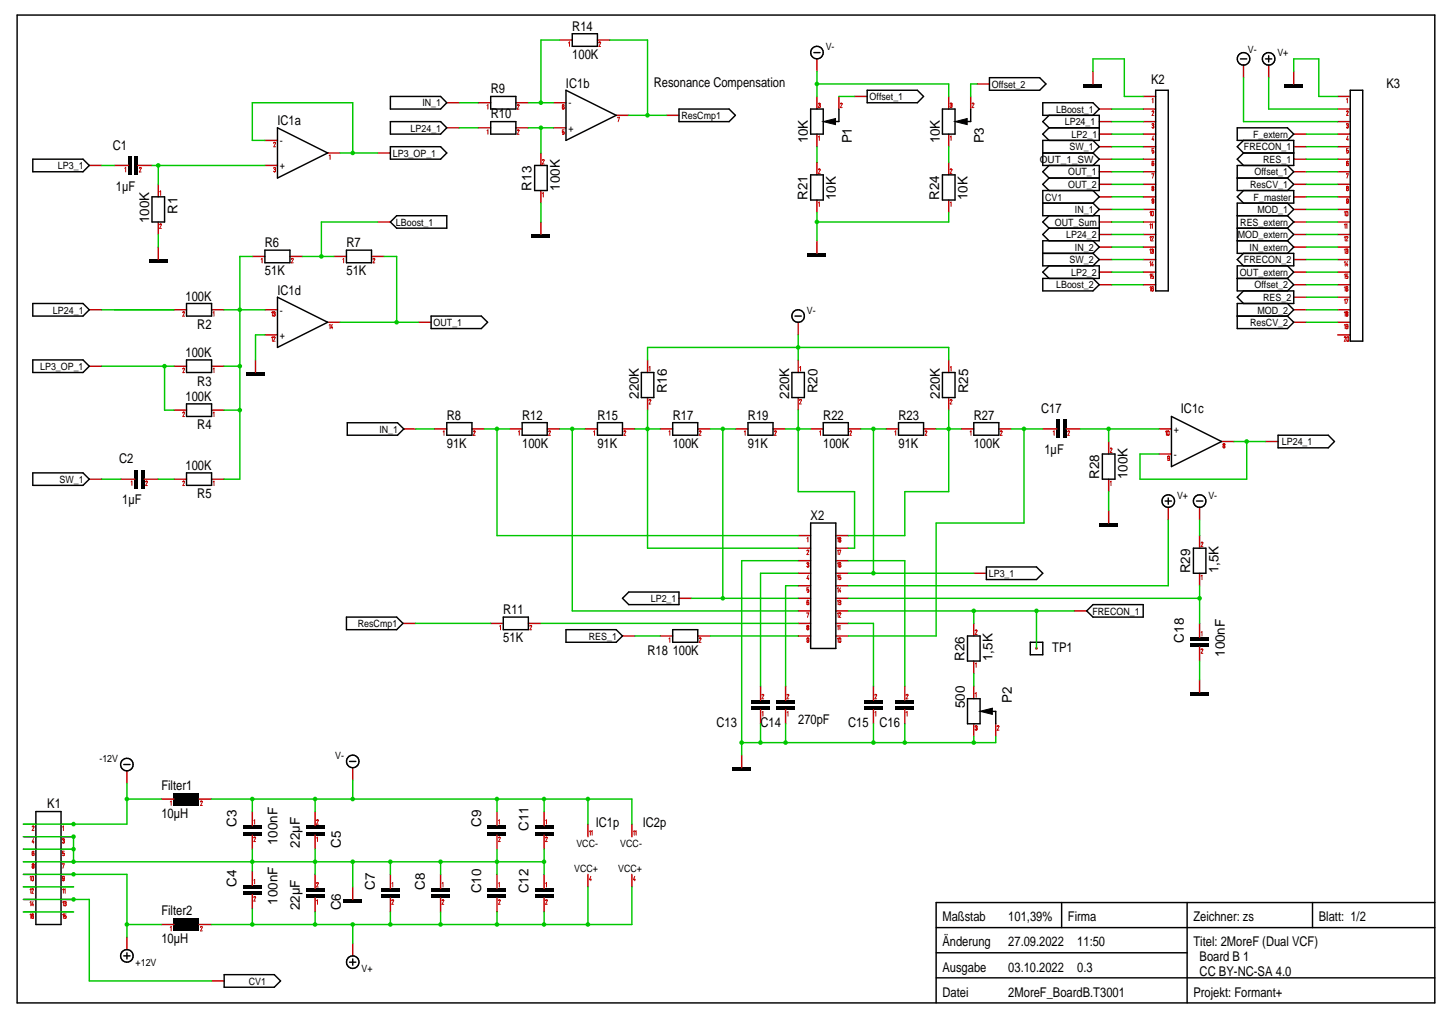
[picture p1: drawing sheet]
<svg xmlns="http://www.w3.org/2000/svg" width="297mm" height="210mm" viewBox="0 0 297 210" stroke-linecap="round" stroke-linejoin="round" font-family="sans-serif">
<g fill="#000">
<path d="M263.7 17.2h3.8v.7h-3.8zM26.4 32h.6v3.9h-.6zM27.7 32h.6v3.9h-.6zM30.6 53.3h3.8v.6h-3.8zM165.8 52h3.8v.6h-3.8zM27.7 96.4h.6v3.8h-.6zM29 96.4h.6v3.8h-.6zM154.2 143.7h3.9v.6h-3.9zM154.2 145h3.9v.6h-3.9zM244.3 142.1h3.9v.6h-3.9zM109.7 170.7h3.9v.6h-3.9zM109.7 169.4h3.9v.7h-3.9z"/>
<path d="M88.5 183.6h3.9v.6h-3.9zM88.5 182.3h3.9v.6h-3.9zM109.7 183.6h3.9v.6h-3.9zM109.7 182.3h3.9v.6h-3.9z"/>
</g>
<g fill="none" stroke="#c70000" stroke-width=".3">
<path d="M167.7 12.1v2.5M167.7 19.8v2.6M172.2 19.8v2.6M175.4 19.8h2.6M194.8 19.8v2.6M199.3 19.8v2.6M200.6 17.2h2.5M234.7 19.8h2.5M265.6 14.6v2.6M274.6 19.8h2.6M18.3 34h2.6M23.5 34h2.9"/>
<path d="M28.3 34h2.9M32.5 37.8v2.6M77.6 31.4h2.5M167.7 27.5v2.6M167.7 33.3v2.6M194.8 27.5v2.6M194.8 33.3v2.6M225.7 37.8h2.5M225.7 32.7h2.5M225.7 22.4h2.5M234.7 37.8h2.5M234.7 32.7h2.5"/>
<path d="M234.7 35.2h2.5M234.7 27.5h2.5M234.7 30.1h2.5M234.7 25h2.5M234.7 22.4h2.5M265.6 35.2h2.6M265.6 27.5h2.6M274.6 37.8h2.6M274.6 32.7h2.6M274.6 35.2h2.6M274.6 27.5h2.6M274.6 30.1h2.6"/>
<path d="M274.6 25h2.6M274.6 22.4h2.6M32.5 45.6v2.5M32.5 50.7v2.6M68.5 52.6h2.6M76.3 52.6h2.5M77.6 45.6h2.5M167.7 41v2.6M167.7 49.4v2.6M194.8 41v2.6M225.7 55.8h2.5M225.7 45.6h2.5"/>
<path d="M225.7 48.1h2.5M225.7 58.4h2.5M225.7 53.3h2.5M225.7 50.7h2.5M234.7 55.8h2.5M234.7 45.6h2.5M234.7 48.1h2.5M234.7 58.4h2.5M234.7 53.3h2.5M234.7 50.7h2.5M234.7 40.4h2.5M234.7 43h2.5"/>
<path d="M265.6 55.8h2.6M265.6 45.6h2.6M265.6 48.1h2.6M265.6 58.4h2.6M265.6 53.3h2.6M265.6 50.7h2.6M265.6 40.4h2.6M274.6 55.8h2.6M274.6 45.6h2.6M274.6 48.1h2.6M274.6 58.4h2.6M274.6 53.3h2.6"/>
<path d="M274.6 50.7h2.6M274.6 40.4h2.6M274.6 43h2.6M18.3 75.1h2.6M35.7 75.1h2.6M43.4 75.1h2.6M265.6 66.1h2.6M265.6 63.6h2.6M265.6 61h2.6M274.6 66.1h2.6M274.6 63.6h2.6M274.6 61h2.6"/>
<path d="M274.6 68.7h2.6M18.3 98.3h2.6M24.8 98.3h2.9M29.6 98.3h2.9M35.7 98.3h2.6M35.7 84.2h2.6M43.4 98.3h2.6M43.4 84.2h2.6M199.9 117.6h2.6M100.7 127.9h2.6M108.5 127.9h2.5M139.4 122.8h2.5"/>
<path d="M246.3 139.5v2.6M156.1 140.8v2.9M156.1 145.6v2.9M199.9 140.8v2.6M199.9 148.5v2.6M204.4 148.5v2.6M90.4 179.4v2.9M111.7 166.5v2.9M111.7 171.3v2.9M111.7 179.4v2.9M129.7 169.1v2.6M129.7 179.4v2.6"/>
<path d="M90.4 184.2v2.9M111.7 184.2v2.9"/>
</g>
<g fill="none" stroke="#c70000" stroke-width=".21">
<path d="M25.6 34.5l.2-.1v.9M28.6 34.5v-.1h.3l-.3 .9h.4M32.8 39.3l.2-.1v.9M168 34.9l.1-.2h.2l-.3 .9h.4M168 21.3l.2-.1h.1l.1 .2-.2 .2M168 28.1l.2-.2v.9M168.1 21.6h.1M168.2 21.6a.24 .24 0 0 1 .2 .3 .24 .24 0 0 1-.4 .1v-.1M172.5 21.3l.2-.1h.1l-.3 .9h.4M195.1 21.3l.1-.1 .2 .1-.2 .3M195.1 34.9l.1-.2 .2 .1-.3 .8h.3M195.1 28.1l.1-.2v.9"/>
<path d="M195.1 21.9v.1M195.1 22h.1M195.2 21.6h.1M195.2 21.6l.2 .1v.2l-.3 .1M199.6 21.3l.1-.1 .2 .1-.3 .8h.3M236.5 35.8v-.2h.4l-.3 1M236.5 31l.1-.1a.3 .3 0 0 1 .3 .2 .3 .3 0 0 1-.2 .3l-.2-.1M236.5 25.5l.1-.1h.2l-.1 .4M236.5 23l.1-.2h.2l-.3 .9h.4M236.5 20.4l.2-.2v.9M236.6 25.8h.1M236.6 38.6h.1"/>
<path d="M236.6 38.7l-.1 .1 .1 .3a.25 .25 0 0 0 .3-.2 .25 .25 0 0 0-.2-.2M236.6 38.6l-.1-.1 .1-.3 .3 .2-.2 .2M236.7 25.8h.1M236.7 25.8a.25 .25 0 0 1 .2 .3 .25 .25 0 0 1-.3 .1l-.1-.1M236.7 27.9l-.2 .7h.4M236.7 28.4v.4M236.9 33.3l-.2-.2-.2 .1v.7h.3v-.4l-.3 .1M236.9 30.5h-.4v.6M276.4 20.4l.2-.2v.9M276.4 23l.1-.2h.2l-.3 .9h.4M276.4 26.1l.3 .1M276.4 35.8v-.2h.4l-.3 1"/>
<path d="M276.4 31l.2-.1a.3 .3 0 0 1 .2 .2 .3 .3 0 0 1-.1 .3l-.3-.1M276.6 38.6l-.2-.1 .2-.3 .2 .2-.2 .2M276.6 38.7l-.2 .1 .1 .3h.2v-.4M276.6 38.6h.1M276.6 25.8h.1M276.6 38.7h.1M276.7 25.8v.4M276.7 28.4v.4M276.7 25.4l-.3 .1M276.7 38.7h.1M276.7 27.9l-.3 .7h.4M276.7 25.4h.1"/>
<path d="M276.7 25.4v.4M276.7 26.2h.1M276.8 30.5h-.4v.6M276.8 33.3l-.2-.2-.2 .1v.7l.3 .1v-.5l-.3 .1M32.8 46.1l.1-.1 .2 .1-.3 .8h.3M70.4 53.2l.1-.2v.9M76.9 53v.1M76.9 53l-.3 .2M76.9 53.1l-.3 .8h.3M168 41.6l.2-.2v1M195.1 41.6l.1-.2v1M236 59l.2-.2v.9"/>
<path d="M236 43.6l.2-.2v.9M236 46.1l.2-.1v.9M236 48.7l.2-.2v.9M236 51.3l.2-.2v.9M236 53.8l.2-.1v.9M236 56.4l.2-.2v1M236.4 51.3l.1-.2 .2 .1v.2l-.1 .1M236.4 48.7l.1-.2 .2 .1-.3 .8h.3M236.4 46.1l.2-.1v.9M236.5 51.5l.2 .1v.3l-.2 .1-.1-.2M236.7 59.2l-.3 .2M236.7 43.4l-.3 .2v.5l.3 .2"/>
<path d="M236.7 53.7l-.3 .7h.3M236.7 59.2h.1M236.7 56.6v.1M236.7 54.2v.4M236.7 43.4h.1M236.7 56.7v.3l-.3 .1M236.7 43.4v.8M236.7 44.2v.1M236.7 59l-.1-.2-.2 .2v.5l.1 .2 .2-.1v-.4M236.7 56.2h-.3v.6l.3-.2M236.9 41.2l-.2 .1-.2-.1 .1-.4 .2 .1 .1 .6-.2 .2-.2-.2M275.9 59l.2-.2v.9"/>
<path d="M275.9 43.6l.2-.2v.9M275.9 46.1l.2-.1v.9M275.9 48.7l.2-.2v.9M275.9 51.3l.2-.2v.9M275.9 53.8l.2-.1v.9M275.9 56.4l.2-.2v1M276.3 48.7l.2-.2 .1 .1-.3 .8h.4M276.3 51.3l.2-.2 .1 .1 .1 .2-.2 .1M276.3 46.1l.2-.1v.9M276.3 44.1v.1M276.4 43.4h.2l.1 .2v.5l-.2 .2-.2-.1zM276.5 51.5a.23 .23 0 0 1 .2 .3 .23 .23 0 0 1-.3 .1l-.1-.1"/>
<path d="M276.6 53.7l-.3 .7h.4M276.6 54.2v.4M276.7 59l-.2-.2-.2 .2 .1 .7h.2v-.5h-.1l-.2 .2M276.7 56.2h-.4v.6l.2-.2 .2 .2-.1 .3h-.2M276.7 40.8l-.3 .1v.3l.2 .1 .2-.1M276.7 40.8v.1M276.7 40.9l.1 .7-.2 .1-.2-.2M37.5 75.7l.1-.1h.2l-.3 .9h.4M43.7 75.7l.2-.2v1M275.9 61.6l.2-.2v.9M275.9 64.2l.2-.2v.9M275.9 66.7l.2-.2v1"/>
<path d="M275.9 69.3l.2-.2 .2 .1-.4 .8h.4M276.3 61.5v-.1h.4l-.3 .9M276.5 69.2h.4v.7l-.2 .1-.2-.1zM276.7 66.9l-.2 .2-.1-.1v-.4h.2l.1 .7-.2 .2-.2-.2M26.9 98.9l.2-.2v.9M29.9 98.9l.1-.2 .2 .1-.3 .8h.4M37.5 98.9l.2-.2 .2 .1-.4 .8h.4M37.5 84.8l.1-.2h.2l-.3 .9h.4M43.7 98.9l.2-.2v.9M43.7 84.8l.2-.2v.9M102.6 128.5l.1-.2v.9M108.8 128.5l.1-.2 .2 .1-.3 .8h.3"/>
<path d="M156.4 142.6l.2-.1 .2 .1-.4 .8h.4M156.4 146.2l.2-.2v.9M200.2 149.1l.1-.2 .2 .1 .1 .2-.2 .1M200.2 142.3l.2-.2v1M200.3 149.3h.1M200.4 149.3a.24 .24 0 0 1 .2 .3 .24 .24 0 0 1-.3 .2l-.1-.2M204.7 149.1l.1-.2 .2 .1-.3 .8h.4M112 171.9l.1-.1 .3 .1-.4 .8h.4M112 168.4l.2-.2v.9M130 170.6l.2-.1v.9M130.3 179.8l-.3 .7h.4M130.4 170.6l.2-.1v.9"/>
<path d="M90.7 184.8l.2-.2 .2 .1-.4 .8h.4M90.7 181.3l.2-.2v.9M112 184.8l.1-.2 .3 .1-.4 .8h.4M112 181.3l.2-.2v.9M130.3 180.3v.4"/>
<circle cx="276.5" cy="64.2" r=".2"/>
<circle cx="276.5" cy="64.6" r=".23"/>
</g>
<g fill="none" stroke="#000" stroke-width=".3">
<path d="M167.1 10.8h1.2M178 18.5h10.3l1.3 1.3-1.3 1.3h-10.3zM203.1 15.9h10.3l1.3 1.3-1.3 1.3h-10.3zM237.2 18.5h2.6v41.2h-2.6zM277.2 18.5h2.5v51.5h-2.5zM6.7 32.7h10.3l1.3 1.3-1.3 1.2h-10.3zM80.1 30.1h10.3l1.3 1.3-1.3 1.3h-10.3zM166.4 35.9h2.6v5.1h-2.6zM166.4 22.4h2.6v5.1h-2.6zM172.2 22.4v2.5h-.9M193.5 22.4h2.5v5.1h-2.5zM193.5 35.9h2.5v5.1h-2.5z"/>
<path d="M199.3 22.4v2.5h-.9M214.1 21.1h10.3l1.3 1.3-1.3 1.3h-10.3zM214.1 31.4h10.3l1.3 1.3-1.3 1.3h-10.3zM215.3 36.5h10.4v2.6h-10.4l-1.2-1.3zM254 34h10.3l1.3 1.2-1.3 1.3h-10.3zM254 26.2h10.3l1.3 1.3-1.3 1.3h-10.3zM255.3 39.1h10.3v2.6h-10.3l-1.3-1.3zM31.2 40.4h2.6v5.2h-2.6zM71.1 51.3h5.2v2.6h-5.2zM81.4 44.3h10.3v2.5h-10.3l-1.3-1.2zM214.1 52h10.3M215.3 46.8l-1.2-1.2 1.2-1.3h10.4v5.1h-11.6v5.1h11.6v2.6h-11.6v2.6h10.3l1.3-1.3-1.3-1.3"/>
<path d="M215.3 54.5l-1.2 1.3 1.2 1.3M215.3 46.8h10.4M215.3 46.8l-1.2 1.3 1.2 1.3M224.4 52l1.3 1.3-1.3 1.2M224.4 49.4l1.3 1.3-1.3 1.3M254 57.1h10.3M254 46.8h10.3M254 49.4h10.3M255.3 59.7l-1.3 1.3 1.3 1.3M255.3 52l-1.3 1.3 1.3 1.2M264.3 46.8l1.3-1.2-1.3-1.3h-10.3v7.7h11.6v2.5h-11.6v5.2h11.6v2.6h-11.6v5.1h10.3l1.3-1.3-1.3-1.2M264.3 57.1l1.3 1.3-1.3 1.3"/>
<path d="M264.3 54.5l1.3 1.3-1.3 1.3M264.3 49.4l1.3 1.3-1.3 1.3M264.3 46.8l1.3 1.3-1.3 1.3M6.7 73.9h10.3l1.3 1.2-1.3 1.3h-10.3zM38.3 73.9h5.1v2.5h-5.1zM254 64.9h10.3M264.3 62.3l1.3 1.3-1.3 1.3M6.7 97h10.3l1.3 1.3-1.3 1.3h-10.3zM38.3 97h5.1v2.6h-5.1zM38.3 82.9h5.1v2.5h-5.1zM202.5 116.3h10.3l1.3 1.3-1.3 1.3h-10.3zM103.3 126.6h5.2v2.6h-5.2z"/>
<path d="M127.8 122.8l1.3-1.3h10.3v2.6h-10.3zM198.6 143.4h2.6v5.1h-2.6zM203.5 146h.9v2.5"/>
<circle cx="167.7" cy="10.8" r="1.29"/>
</g>
<path d="M169 25l2.5-.7v1.3zM196 25l2.5-.7v1.3zM201.2 145.9l2.5-.6v1.3z" fill="#000" stroke="#000" stroke-width=".21"/>
<circle cx="212.8" cy="133" r=".29" fill="#c70000"/>
<g fill="none" stroke="#000" stroke-width=".3">
<path d="M3.5 3.1h291v202.7h-291zM80.1 19.8h10.3l1.3 1.3-1.3 1.3h-10.3zM100.7 19.8h5.2v2.6h-5.2zM116.2 18.5l10.3 5.2-10.3 5.1zM117.5 6.9h5.1v2.6h-5.1zM254.6 12.1h1.3M259.8 12.1h1.3M260.4 11.4v1.3M57 26.2l10.3 5.2-10.3 5.1zM80.1 25h10.3l1.3 1.2-1.3 1.3h-10.3zM100.7 25h5.2v2.5h-5.2zM109.7 34h2.6v5.1h-2.6z"/>
<path d="M139.4 22.4h10.3l1.3 1.3-1.3 1.3h-10.3zM214.1 39.1h10.3l1.3 1.3-1.3 1.3 1.3 1.3-1.3 1.3h-10.3zM215.3 26.2l-1.2-1.2 1.2-1.3h10.4v5.1h-11.6v2.6h10.3l1.3-1.3-1.3-1.3M215.3 34h10.4v2.5h-10.4l-1.2-1.3zM215.3 26.2h10.4M215.3 26.2l-1.2 1.3 1.2 1.3M254 36.5h10.3l1.3 1.3-1.3 1.3h-10.3zM255.3 28.8h10.3v5.2h-10.3l-1.3-1.3 1.3-1.3-1.3-1.3zM255.3 31.4h10.3M54.4 51.3h5.1v2.6h-5.1zM214.1 41.7h10.3M254 41.7h10.3l1.3 1.3-1.3 1.3h-10.3z"/>
<path d="M6.7 62.3h10.3l1.3 1.3-1.3 1.3h-10.3zM38.3 62.3h5.1v2.6h-5.1zM57 61l10.3 5.1-10.3 5.2zM88.5 64.9h10.3l1.3 1.2-1.3 1.3h-10.3zM131.7 76.4h2.5v5.2h-2.5zM162.6 76.4h2.5v5.2h-2.5zM163.2 64.9h1.3M193.5 76.4h2.5v5.2h-2.5zM71.3 86.7h10.3l1.3 1.3-1.3 1.3h-10.3zM91.7 86.7h5.2v2.6h-5.2zM107.2 86.7h5.1v2.6h-5.1zM122.6 86.7h5.2v2.6h-5.2z"/>
<path d="M138.1 86.7h5.1v2.6h-5.1zM153.5 86.7h5.2v2.6h-5.2zM169 86.7h5.1v2.6h-5.1zM184.4 86.7h5.2v2.6h-5.2zM199.9 86.7h5.1v2.6h-5.1zM226.3 93.2h2.6v5.1h-2.6zM240.5 85.4l10.3 5.2-10.3 5.1zM262.4 89.3h10.3l1.2 1.3-1.2 1.3h-10.3zM166.4 107.3h5.2v25.8h-5.2zM239.2 102.8h1.3M239.8 102.2v1.3M245 112.5h2.5v5.1h-2.5z"/>
<path d="M245.6 102.8h1.3M71.1 126.6h10.3l1.3 1.3-1.3 1.3h-10.3zM116.2 129.2h10.3l1.3 1.3-1.3 1.3h-10.3zM138.1 129.2h5.1v2.6h-5.1zM198.6 130.5h2.6v5.1h-2.6zM211.5 131.8h2.6v2.5h-2.6zM224.4 124.1h10.3v2.5h-10.3l-1.3-1.3zM25.4 156.9h1.3M71.8 156.2h1.2M7.4 166.5h5.1v23.2h-5.1zM25.4 196.1h1.3M26.1 195.5v1.3"/>
<path d="M46 200h10.3l1.3 1.3-1.3 1.3h-10.3zM71.8 197.4h1.2M72.4 196.8v1.3M192.2 195.5h51.5M192.2 190.3h102.3M217.9 185.2v5.1M243.7 185.2v20.6M269.4 185.2v5.1M294.5 185.2h-102.3v20.6M192.2 200.6h102.3"/>
<circle cx="255.3" cy="12.1" r="1.29"/>
<circle cx="260.4" cy="12.1" r="1.29"/>
<circle cx="163.8" cy="64.8" r="1.29"/>
<circle cx="239.8" cy="102.8" r="1.29"/>
<circle cx="246.3" cy="102.8" r="1.29"/>
<circle cx="26" cy="156.9" r="1.29"/>
<circle cx="72.4" cy="156.2" r="1.28"/>
<circle cx="26" cy="196.1" r="1.29"/>
<circle cx="72.4" cy="197.4" r="1.28"/>
</g>
<g fill="none" stroke="#c70000" stroke-width=".3">
<path d="M114.9 8.2h2.6M122.6 8.2h2.6M224.4 14.6v2.6M255.3 13.4v2.5M260.4 13.4v2.5M54.4 34h2.6M54.4 28.8h2.6M67.3 31.4h2.5M91.7 26.2h2.6M91.7 21.1h2.6M98.2 26.2h2.5M98.2 21.1h2.5"/>
<path d="M105.9 26.2h2.6M105.9 21.1h2.6M111 31.4v2.6M111 39.1v2.6M113.6 26.2h2.6M113.6 21.1h2.6M126.5 23.7h2.6M136.8 23.7h2.6M225.7 30.1h2.5M225.7 27.5h2.5M225.7 25h2.5M225.7 35.2h2.5"/>
<path d="M265.6 30.1h2.6M265.6 37.8h2.6M265.6 32.7h2.6M51.8 52.6h2.6M59.5 52.6h2.6M111 45.6v2.5M225.7 43h2.5M225.7 40.4h2.5M265.6 43h2.6M18.3 63.6h2.6M35.7 63.6h2.6M43.4 63.6h2.6"/>
<path d="M52.5 73.9v2.5M54.4 63.6h2.6M54.4 68.7h2.6M67.3 66.1h2.5M85.9 66.1h2.6M132.9 73.9v2.5M163.9 66.1v2.6M163.9 73.9v2.5M194.8 73.9v2.5M82.9 88h2.5M89.2 88h2.5M96.9 88h2.6"/>
<path d="M104.6 88h2.6M112.3 88h2.6M120.1 88h2.5M127.8 88h2.6M132.9 81.6v2.6M135.5 88h2.6M143.2 88h2.6M151 88h2.5M158.7 88h2.6M163.9 81.6v2.6M166.4 88h2.6M174.1 88h2.6"/>
<path d="M181.9 88h2.5M189.6 88h2.6M194.8 81.6v2.6M197.3 88h2.6M205 88h2.6M214.1 88h2.9M218.9 88h2.9M227.6 90.6v2.6M227.6 98.3v2.6M237.9 88h2.6M237.9 93.2h2.6M250.8 90.6h2.5"/>
<path d="M259.8 90.6h2.6M163.9 109.9h2.5M163.9 112.5h2.5M163.9 115h2.5M163.9 117.6h2.5M171.6 109.9h2.5M171.6 112.5h2.5M171.6 115h2.5M171.6 117.6h2.5M227.6 104.8v2.5M239.8 104.1v2.6M246.3 104.1v2.6"/>
<path d="M246.3 109.9v2.6M246.3 117.6v2.6M82.7 127.9h2.6M127.8 130.5h2.6M135.5 130.5h2.6M143.2 130.5h2.6M163.9 125.3h2.5M163.9 130.5h2.5M163.9 127.9h2.5M163.9 120.2h2.5M163.9 122.8h2.5M171.6 125.3h2.5"/>
<path d="M171.6 130.5h2.5M171.6 127.9h2.5M171.6 120.2h2.5M171.6 122.8h2.5M199.9 127.9v2.6M199.9 135.6v2.6M220.5 125.3h2.6M246.3 127.9v2.9M246.3 132.7v2.9M26.1 158.2v2.5M72.4 157.5v2.6M152.3 154.9v2.6"/>
<path d="M161.3 140.8v2.9M161.3 145.6v2.9M179.3 140.8v2.9M179.3 145.6v2.9M185.7 140.8v2.9M185.7 145.6v2.9M4.8 169.1h2.6M4.8 171.7h2.6M4.8 174.2h2.6M4.8 176.8h2.6M4.8 179.4h2.6M12.5 169.1h2.6"/>
<path d="M12.5 171.7h2.6M12.5 174.2h2.6M12.5 176.8h2.6M12.5 179.4h2.6M33.1 164h2.6M40.9 164h2.5M51.8 166.5v2.9M51.8 171.3v2.9M51.8 178.8v2.9M64.7 166.5v2.9M64.7 171.3v2.9M64.7 179.4v2.9"/>
<path d="M80.1 179.4v2.9M102 166.5v2.9M102 171.3v2.9M102 179.4v2.9M120.7 169.1v2.6M120.7 179.4v2.6M4.8 182h2.6M4.8 184.6h2.6M4.8 187.1h2.6M12.5 182h2.6M12.5 184.6h2.6M12.5 187.1h2.6"/>
<path d="M26.1 192.3v2.5M33.1 189.7h2.6M40.9 189.7h2.5M51.8 183.6v2.9M64.7 184.2v2.9M72.4 182v2.6M72.4 193.5v2.6M80.1 184.2v2.9M102 184.2v2.9M43.4 201.3h2.6"/>
</g>
<g fill="none" stroke="#c70000" stroke-width=".21">
<path d="M116.7 8.8l.2-.2v.9M122.9 8.8l.2-.2 .2 .1-.4 .8h.4M56.2 29.4a.18 .18 0 0 1 .2-.2 .18 .18 0 0 1 .2 .2l-.4 .7h.4M56.2 34.5l.1-.1h.2l.1 .2-.2 .2M56.3 34.8h.1M56.4 34.8l.1 .1 .1 .3-.3 .1-.1-.2M67.6 32l.2-.2v.9M100 26.8l.2-.2v1M100 21.7l.2-.2v.9M106.2 21.7l.1-.2 .3 .1-.4 .8h.4M106.2 26.8h.1M106.2 26.7h.3l.1 .1-.4 .8h.4"/>
<path d="M106.2 26.7v.1M111.3 32.9l.2-.2 .2 .1-.4 .9h.4M111.3 39.7l.2-.2v.9M115.7 21.5l-.3 .1v.7l.3 .1M115.7 21.5h.1M115.7 21.9h.1M115.7 21.9l-.3 .1M115.7 21.9l.1 .1-.1 .4M115.7 21.5l.1 .2M115.7 22.4h.1M115.8 27.1h.1M115.8 27.1h-.4"/>
<path d="M115.8 27.1v.4h-.3M115.8 26.6h-.4v.6M126.8 24.2v-.1h.4l-.3 .9M53.6 53.2l.2-.2v.9M59.8 53.2a.18 .18 0 0 1 .2-.2 .18 .18 0 0 1 .2 .2l-.4 .7h.4M37.5 64.2l.1-.2h.2l-.3 .9h.4M43.7 64.2l.2-.2v.9M55.7 69.3l.2-.2v.9M55.7 64.2l.2-.2v.9M56.1 64.2l.1-.2h.2l.1 .3-.2 .1M56.1 64.7l.2 .2M56.2 64.4l.3 .2-.1 .3"/>
<path d="M56.3 69.1h.1M56.3 69.1l-.2 .2M56.4 69.1l.1 .2-.4 .7h.4M56.4 64.9h-.1M67.6 66.7l.2-.2v1M68.2 66.5l-.3 .7h.4M68.2 67.1v.4M133.2 75.4l.2-.2v.9M164.1 75.4l.2-.2v.9M195.1 75.4l.1-.2v.9M91 88.6l.1-.2v.9M97.2 88.6l.1-.2 .2 .1-.3 .8h.3"/>
<path d="M106.4 88.6l.2-.2v.9M112.6 88.6l.2-.2 .2 .1-.4 .8h.4M121.9 88.6l.1-.2v.9M128.1 88.6l.1-.2 .2 .1-.3 .8h.4M133.2 82.2l.1-.2h.3l-.4 .9h.4M137.3 88.6l.2-.2v.9M143.5 88.6l.2-.2 .2 .1-.4 .8h.4M152.8 88.6l.2-.2v.9M159 88.6l.2-.2 .1 .1-.3 .8h.4M164.1 82.2a.18 .18 0 0 1 .2-.2 .18 .18 0 0 1 .2 .2l-.4 .7h.4M168.2 88.6l.2-.2v.9M174.5 88.6l.1-.2 .2 .1-.3 .8h.3"/>
<path d="M183.7 88.6l.2-.2v.9M189.9 88.6l.2-.2 .1 .1-.3 .8h.4M195.1 82.2l.1-.2 .2 .1-.3 .8h.3M199.1 88.6l.2-.2v.9M205.4 88.6a.18 .18 0 0 1 .1-.2 .18 .18 0 0 1 .2 .2l-.3 .7h.3M216.2 88.6l.2-.2v.9M219.5 88.5l-.3 .1M219.5 88.5h.1M219.5 88.5l-.3 .8h.4M227.9 92.1l.1-.1h.2l-.3 .9h.4M227.9 98.9l.2-.2v.9M239.2 88.6l.2-.2v.9"/>
<path d="M239.6 88.5l.2-.1 .2 .2v.6l-.2 .1-.2-.1zM240.1 93.9l-.2 .2-.2-.1 .1-.4 .3 .1v.6l-.2 .2-.2-.2M251.2 91.4l-.1 .1 .1 .4 .2-.1v-.3M251.2 91.4h.1M251.3 91.4l.1 .1M251.4 91.5h.1M251.4 91.3l-.1 .1M251.4 91.2v-.2h-.2l-.1 .3 .1 .1M251.4 91.2v.1M165.7 113.1l.1-.2h.2l-.3 .9h.3M165.7 115.6l.1-.2 .2 .1v.2l-.2 .2M165.7 110.5l.1-.2v.9"/>
<path d="M165.8 115.9h.1M165.8 115.9a.24 .24 0 0 1 .3 .2 .24 .24 0 0 1-.3 .2l-.1-.1M165.9 118l-.2 .7h.3M165.9 118.5v.4M171.9 110.5l.2-.2v.9M171.9 113.1l.2-.2v.9M171.9 115.6l.2-.2v1M171.9 118.2l.2-.2v.9M172.2 113v-.1h.4l-.3 .9M172.3 110.4h.3l-.1 .3-.2-.1zM172.3 110.8h.3l-.1 .4-.2-.1zM172.6 115.6l-.2-.2-.2 .2 .1 .6 .2 .1 .1-.4-.2-.1-.2 .2"/>
<path d="M172.6 118h-.4v.6l.2-.2 .2 .1v.4h-.3M246.6 111.4l.1-.1h.2l-.3 .9h.3M246.6 118.2l.1-.2v.9M137.3 131.1l.2-.2v.9M143.5 131.1l.1-.2 .3 .1-.4 .8h.4M165.7 125.9v-.1h.3l-.2 .9M165.8 128.7a.24 .24 0 0 0-.2 .3 .24 .24 0 0 0 .3 .2l.1-.3-.1-.2M165.8 128.7l-.1-.2 .1-.2 .2 .2-.1 .2M165.8 128.7h.1M166 131.3l-.1 .1a.29 .29 0 0 1-.3-.2 .29 .29 0 0 1 .2-.3l.2 .2v.5l-.1 .2-.2-.2M166 123.4l-.1-.2-.2 .2v.6h.3v-.4l-.2-.1-.1 .2M166 120.6h-.3v.5l.1-.1 .2 .1-.1 .4-.2-.1"/>
<path d="M171.9 120.8l.2-.2v.9M171.9 123.4l.2-.2v.9M171.9 125.9l.2-.1v.9M171.9 128.5l.2-.2v.9M171.9 131.1l.2-.2v.9M172.2 123.4l.3-.2v.4M172.2 125.9l.2-.1 .2 .1-.4 .8h.4M172.2 128.5l.2-.2v.9M172.3 131h.3v.7l-.2 .1-.2-.2zM172.4 123.6h.1M172.5 123.6l.1 .4-.2 .1-.2-.2M172.5 123.6h-.1"/>
<path d="M172.5 120.6l-.3 .7h.4M172.5 121.1v.4M200.2 129.5v-.2h.3l-.3 .9h.4M200.2 136.2l.2-.2v.9M246.6 133.3l.1-.1h.2l-.3 .8h.3M246.6 129.8l.1-.2v.9M161.6 142.6l.1-.1 .2 .1-.3 .8h.3M161.6 146.2l.2-.2v.9M179.6 142.6l.1-.1 .3 .1-.4 .8h.4M179.6 146.2l.2-.2v.9M186 142.6l.2-.1 .2 .1-.4 .8h.4M186 146.2l.2-.2v.9"/>
<path d="M6.2 180l.1-.2v.9M6.6 179.9h.3v.7l-.2 .1-.2-.2zM6.6 169.7l.1-.2 .2 .1-.3 .8h.4M6.9 172.1l-.3 .7h.4M6.9 172.6v.4M7 174.8l-.2-.1-.2 .1v.7h.3v-.4l-.1-.1-.2 .2M12.8 177.4v-.2h.4l-.3 .9M12.8 169.7l.2-.2v.9M12.8 172.2l.3-.1v.4M12.8 172.2v.1M13 172.5h.1M13.1 172.5v.4l-.2 .1-.1-.2"/>
<path d="M13.2 174.6h-.4v.6l.2-.2 .2 .1-.1 .4h-.2M34.9 164.5l.2-.1v.9M41.2 164.5l.1-.1h.2l-.3 .9h.3M52.1 171.9l.2-.1 .2 .1-.4 .8h.4M52.1 168.4l.2-.2v.9M65 168.4l.1-.2 .2 .1-.3 .8h.3M65 171.9l.2-.1v.9M102.3 171.9l.2-.1 .2 .1-.4 .8h.4M102.3 168.4l.2-.2v.9M121 170.6l.2-.1v.9M121.3 179.8l-.3 .7h.4M121.4 170.6l.2-.1v.9"/>
<path d="M6.2 182.6l.1-.2v.9M6.2 185.1l.1-.1v.9M6.2 187.7l.1-.2v.9M6.5 182.6l.2-.2 .2 .1-.4 .8h.4M6.8 185l-.3 .7h.4M6.8 185.5v.4M6.9 187.7l-.2-.2-.2 .2 .1 .7h.2l.1-.4-.2-.1-.2 .2M12.8 187.7l.2-.2v.9M12.8 182.6l.2-.2v.9M12.8 185.1l.2-.1v.9M13.2 180.2l-.3 .1v-.5l.3 .1v.7l-.2 .1-.2-.2M13.2 185.1l.2-.1 .2 .1"/>
<path d="M13.2 182.6l.2-.2v.9M13.3 185.4h.1M13.4 185.4a.25 .25 0 0 1 .2 .3 .25 .25 0 0 1-.3 .1l-.1-.1M13.4 185.4h.1M13.5 188h.1M13.5 188v.4h-.3M13.6 187.5h-.4v.6l.2-.2 .1 .1M13.6 185.1v.1M13.6 185.2l-.2 .2M34.9 190.3l.2-.2v.9M41.4 190.1l.1 .1M41.4 190.1l-.2 .2"/>
<path d="M41.5 190.2l-.3 .8h.3M52.1 184.2a.18 .18 0 0 1 .2-.2 .18 .18 0 0 1 .2 .2l-.4 .7h.4M52.1 180.6l.2-.2v1M65 181.3l.1-.2 .2 .1-.3 .8h.3M65 184.8l.2-.2v.9M80.4 184.8l.2-.2 .2 .1-.4 .8h.4M80.4 181.3l.2-.2v.9M102.3 184.8l.2-.2 .2 .1-.4 .8h.4M102.3 181.3l.2-.2v.9M121.3 180.3v.4"/>
<circle cx="6.8" cy="177.4" r=".2"/>
<circle cx="6.8" cy="177.9" r=".23"/>
</g>
<g fill="#000">
<path d="M222.4 17.2h3.9v.7h-3.9zM109.1 48.1h3.9v.7h-3.9zM50.5 76.4h3.9v.7h-3.9zM217 86.1h.6v3.8h-.6zM218.2 86.1h.7v3.8h-.7zM225.7 107.3h3.8v.7h-3.8zM244.3 132.1h3.9v.6h-3.9zM244.3 130.8h3.9v.6h-3.9zM150.3 157.5h3.9v.7h-3.9zM159.3 143.7h3.9v.6h-3.9zM159.3 145h3.9v.6h-3.9zM177.4 143.7h3.8v.6h-3.8z"/>
<path d="M177.4 145h3.8v.6h-3.8zM183.8 143.7h3.9v.6h-3.9zM183.8 145h3.9v.6h-3.9zM35.7 162.7h5.2v2.5h-5.2zM49.9 170.7h3.8v.6h-3.8zM49.9 169.4h3.8v.7h-3.8zM62.8 169.4h3.8v.7h-3.8zM62.8 170.7h3.8v.6h-3.8zM100.1 170.7h3.8v.6h-3.8zM100.1 169.4h3.8v.7h-3.8zM35.7 188.4h5.2v2.6h-5.2zM49.9 182.9h3.8v.7h-3.8z"/>
<path d="M49.9 181.7h3.8v.6h-3.8zM62.8 182.3h3.8v.6h-3.8zM62.8 183.6h3.8v.6h-3.8zM70.5 184.6h3.8v.6h-3.8zM78.2 183.6h3.9v.6h-3.9zM78.2 182.3h3.9v.6h-3.9zM100.1 183.6h3.8v.6h-3.8zM100.1 182.3h3.8v.6h-3.8z"/>
</g>
<path d="M54.4 28.8h-2.6v-7.7h20.6v10.3h-2.6M199.9 138.2v2.6" fill="none" stroke="#00c700" stroke-width=".3"/>
<circle cx="72.4" cy="31.4" r=".48" fill="#00c700"/>
<path d="M72.4 31.4h5.2M35.7 75.1h-1.9v9.1h1.9" fill="none" stroke="#00c700" stroke-width=".3"/>
<circle cx="33.8" cy="75.1" r=".48" fill="#00c700"/>
<path d="M20.9 75.1h12.9" fill="none" stroke="#00c700" stroke-width=".3"/>
<circle cx="32.5" cy="33.9" r=".48" fill="#00c700"/>
<g fill="none" stroke="#00c700" stroke-width=".3">
<path d="M172.2 19.8h3.2M200.6 17.2h-1.3v2.6M31.2 34h23.2M32.5 34v3.8M194.8 30.1v3.2M228.2 37.8h6.5M228.2 32.7h6.5M268.2 37.8h6.4M268.2 35.2h6.4M268.2 27.5h6.4M228.2 55.8h6.5M228.2 48.1h6.5"/>
<path d="M228.2 45.6h6.5M228.2 58.4h6.5M228.2 53.3h6.5M228.2 50.7h6.5M268.2 55.8h6.4M268.2 48.1h6.4M268.2 45.6h6.4M268.2 58.4h6.4M268.2 53.3h6.4M268.2 50.7h6.4M268.2 40.4h6.4M268.2 43h6.4"/>
<path d="M268.2 66.1h6.4M268.2 63.6h6.4M268.2 61h6.4"/>
</g>
<circle cx="199.9" cy="125.3" r=".48" fill="#00c700"/>
<path d="M268.2 30.1h6.4M174.1 125.3h25.8v2.6M212.8 125.3v7.8" fill="none" stroke="#00c700" stroke-width=".3"/>
<circle cx="212.8" cy="125.3" r=".47" fill="#00c700"/>
<path d="M228.2 27.5h6.5M199.9 125.3h20.6" fill="none" stroke="#00c700" stroke-width=".3"/>
<circle cx="148.4" cy="88" r=".47" fill="#00c700"/>
<path d="M145.8 88h5.2M148.4 88v34.8h15.5" fill="none" stroke="#00c700" stroke-width=".3"/>
<circle cx="148.4" cy="122.8" r=".47" fill="#00c700"/>
<path d="M125.2 8.2h7.7v15.5h-3.8M268.2 32.7h6.4M85.3 127.9h15.4M130.4 130.5h5.1M141.9 122.8h6.5" fill="none" stroke="#00c700" stroke-width=".3"/>
<circle cx="132.9" cy="23.7" r=".48" fill="#00c700"/>
<path d="M94.3 21.1h3.9M132.9 23.7h3.9M228.2 35.2h6.5M78.8 52.6h2.6v13.5h-11.6M228.2 43h6.5M85.3 88h3.9" fill="none" stroke="#00c700" stroke-width=".3"/>
<path d="M85.3 88h.1" fill="none" stroke="#f0f" stroke-width=".3"/>
<circle cx="81.4" cy="66.1" r=".47" fill="#00c700"/>
<path d="M20.9 34h2.6M228.2 30.1h6.5M81.4 66.1h4.5M20.9 98.3h3.9" fill="none" stroke="#00c700" stroke-width=".3"/>
<circle cx="179.3" cy="88" r=".48" fill="#00c700"/>
<path d="M176.7 88h5.2M179.3 88v29.6h-5.2" fill="none" stroke="#00c700" stroke-width=".3"/>
<circle cx="179.3" cy="117.6" r=".48" fill="#00c700"/>
<path d="M228.2 25h6.5M253.3 90.6h2.6v7.7h-21.9v-5.1h3.9M179.3 117.6h20.6" fill="none" stroke="#00c700" stroke-width=".3"/>
<circle cx="255.9" cy="90.6" r=".48" fill="#00c700"/>
<path d="M94.3 26.2h3.9M228.2 22.4h6.5M62.1 52.6h6.4M77.6 45.6h-11.6v7M20.9 63.6h14.8M255.9 90.6h3.9" fill="none" stroke="#00c700" stroke-width=".3"/>
<circle cx="66" cy="52.6" r=".48" fill="#00c700"/>
<path d="M167.7 30.1v3.2M32.5 98.3h3.2M111 127.9h52.9M117.5 125.3h46.4" fill="none" stroke="#00c700" stroke-width=".3"/>
<circle cx="117.5" cy="88" r=".48" fill="#00c700"/>
<path d="M114.9 88h5.2M117.5 88v37.3M130.4 88h5.1M132.9 84.2v3.8" fill="none" stroke="#00c700" stroke-width=".3"/>
<circle cx="132.9" cy="88" r=".48" fill="#00c700"/>
<path d="M132.9 88v24.5h31" fill="none" stroke="#00c700" stroke-width=".3"/>
<circle cx="210.2" cy="88" r=".48" fill="#00c700"/>
<path d="M194.8 88h2.5M207.6 88h6.5M210.2 88v19.3h-18v23.2h-18.1" fill="none" stroke="#00c700" stroke-width=".3"/>
<circle cx="194.7" cy="88" r=".48" fill="#00c700"/>
<path d="M163.9 88h2.5M163.9 84.2v16.7h11.5v11.6h-1.3M192.2 88h2.6M194.8 84.2v16.7h-9.1v9h-11.6" fill="none" stroke="#00c700" stroke-width=".3"/>
<circle cx="163.8" cy="88" r=".48" fill="#00c700"/>
<path d="M161.3 88h2.6" fill="none" stroke="#00c700" stroke-width=".3"/>
<circle cx="246.2" cy="122.8" r=".48" fill="#00c700"/>
<path d="M174.1 115h11.6v25.8M174.1 122.8h72.2M174.1 127.9h5.2v12.9M246.3 120.2v7.7" fill="none" stroke="#00c700" stroke-width=".3"/>
<circle cx="49.2" cy="75.1" r=".48" fill="#00c700"/>
<path d="M46 75.1h3.2v9.1" fill="none" stroke="#00c700" stroke-width=".3"/>
<circle cx="49.2" cy="84.1" r=".48" fill="#00c700"/>
<path d="M49.2 52.6h2.6M49.2 63.6v11.5M46 84.2h3.2v14.1h-3.2" fill="none" stroke="#00c700" stroke-width=".3"/>
<circle cx="49.2" cy="63.6" r=".48" fill="#00c700"/>
<path d="M49.2 52.6v11M46 63.6h8.4" fill="none" stroke="#00c700" stroke-width=".3"/>
<circle cx="227.6" cy="88" r=".48" fill="#00c700"/>
<path d="M221.8 88h16.1M227.6 88v2.6" fill="none" stroke="#00c700" stroke-width=".3"/>
<circle cx="111" cy="26.2" r=".48" fill="#00c700"/>
<path d="M111 8.2h3.9M108.5 26.2h5.1M111 26.2v5.2" fill="none" stroke="#00c700" stroke-width=".3"/>
<circle cx="111" cy="21.1" r=".48" fill="#00c700"/>
<path d="M111 8.2v12.9M108.5 21.1h5.1M99.5 88h5.1M102 88v21.9M163.9 117.6h-7.8v23.2M145.8 130.5h18.1M163.9 120.2h-2.6v20.6" fill="none" stroke="#00c700" stroke-width=".3"/>
<circle cx="102" cy="88" r=".48" fill="#00c700"/>
<path d="M228.2 40.4h6.5M102 109.9h61.9M18.3 184.6v16.7h25.1" fill="none" stroke="#00c700" stroke-width=".3"/>
<circle cx="15.1" cy="184.5" r=".47" fill="#00c700"/>
<path d="M4.8 184.6h13.5M4.8 187.1h10.3M4.8 182h10.3" fill="none" stroke="#00c700" stroke-width=".3"/>
<circle cx="26" cy="189.7" r=".48" fill="#00c700"/>
<path d="M4.8 179.4h21.3M26.1 189.7h7" fill="none" stroke="#00c700" stroke-width=".3"/>
<circle cx="15.1" cy="179.4" r=".47" fill="#00c700"/>
<path d="M26.1 179.4v12.9" fill="none" stroke="#00c700" stroke-width=".3"/>
<g fill="#00c700">
<circle cx="26" cy="163.9" r=".48"/>
<circle cx="15.1" cy="169.1" r=".47"/>
</g>
<path d="M26.1 160.7v8.4h-21.3M26.1 164h7" fill="none" stroke="#00c700" stroke-width=".3"/>
<circle cx="90.4" cy="189.7" r=".48" fill="#00c700"/>
<path d="M90.4 187.1v2.6h11.6" fill="none" stroke="#00c700" stroke-width=".3"/>
<circle cx="120.7" cy="189.7" r=".48" fill="#00c700"/>
<path d="M129.7 182v7.7h-9" fill="none" stroke="#00c700" stroke-width=".3"/>
<circle cx="111.7" cy="189.7" r=".47" fill="#00c700"/>
<path d="M260.4 15.9v6.5h14.2M120.7 182v7.7h-9v-2.6" fill="none" stroke="#00c700" stroke-width=".3"/>
<circle cx="102" cy="189.7" r=".48" fill="#00c700"/>
<path d="M102 189.7h9.7" fill="none" stroke="#00c700" stroke-width=".3"/>
<circle cx="72.4" cy="189.7" r=".48" fill="#00c700"/>
<path d="M72.4 189.7h18M102 187.1v2.6" fill="none" stroke="#00c700" stroke-width=".3"/>
<circle cx="80.1" cy="189.7" r=".48" fill="#00c700"/>
<path d="M64.7 189.7h7.7M80.1 187.1v2.6" fill="none" stroke="#00c700" stroke-width=".3"/>
<circle cx="51.8" cy="189.7" r=".48" fill="#00c700"/>
<path d="M51.8 186.5v3.2M64.7 187.1v2.6h-21.3" fill="none" stroke="#00c700" stroke-width=".3"/>
<circle cx="64.7" cy="189.7" r=".48" fill="#00c700"/>
<path d="M239.8 106.7v13.5h-65.7M72.4 189.7v3.8" fill="none" stroke="#00c700" stroke-width=".3"/>
<circle cx="64.7" cy="163.9" r=".48" fill="#00c700"/>
<path d="M72.4 164h-7.7v2.5M129.7 164v5.1" fill="none" stroke="#00c700" stroke-width=".3"/>
<circle cx="120.7" cy="163.9" r=".48" fill="#00c700"/>
<path d="M120.7 164h9" fill="none" stroke="#00c700" stroke-width=".3"/>
<circle cx="111.7" cy="163.9" r=".47" fill="#00c700"/>
<path d="M194.8 17.2v2.6M111.7 166.5v-2.5h9v5.1" fill="none" stroke="#00c700" stroke-width=".3"/>
<circle cx="167.7" cy="17.2" r=".48" fill="#00c700"/>
<path d="M167.7 14.6v5.2M167.7 17.2h27.1M255.3 15.9v9.1h19.3M246.3 106.7v3.2" fill="none" stroke="#00c700" stroke-width=".3"/>
<circle cx="72.4" cy="163.9" r=".48" fill="#00c700"/>
<path d="M72.4 164h29.6v2.5" fill="none" stroke="#00c700" stroke-width=".3"/>
<circle cx="51.8" cy="163.9" r=".48" fill="#00c700"/>
<path d="M43.4 164h21.3M51.8 164v2.5M102 164h9.7" fill="none" stroke="#00c700" stroke-width=".3"/>
<circle cx="102" cy="163.9" r=".48" fill="#00c700"/>
<path d="M163.9 71.3h-31v2.6M194.8 71.3v2.6M72.4 160.1v3.9" fill="none" stroke="#00c700" stroke-width=".3"/>
<circle cx="163.8" cy="71.3" r=".48" fill="#00c700"/>
<path d="M163.9 68.7v5.2M163.9 71.3h30.9M4.8 176.8h10.3" fill="none" stroke="#00c700" stroke-width=".3"/>
<circle cx="15.1" cy="176.8" r=".47" fill="#00c700"/>
<path d="M4.8 174.2h10.3" fill="none" stroke="#00c700" stroke-width=".3"/>
<circle cx="15.1" cy="171.7" r=".47" fill="#00c700"/>
<path d="M4.8 171.7h10.3M64.7 174.2v2.6" fill="none" stroke="#00c700" stroke-width=".3"/>
<circle cx="90.4" cy="176.8" r=".48" fill="#00c700"/>
<path d="M102 176.8h-11.6v2.6" fill="none" stroke="#00c700" stroke-width=".3"/>
<circle cx="111.7" cy="176.8" r=".47" fill="#00c700"/>
<path d="M204.4 151.1v1.3M102 176.8h9.7M111.7 174.2v5.2" fill="none" stroke="#00c700" stroke-width=".3"/>
<circle cx="199.9" cy="152.4" r=".48" fill="#00c700"/>
<path d="M32.5 48.1v2.6M194.8 43.6v2M199.9 151.1v1.3h-14.2" fill="none" stroke="#00c700" stroke-width=".3"/>
<circle cx="167.7" cy="45.5" r=".47" fill="#00c700"/>
<path d="M224.4 14.6v-2.5h6.4v7.7h3.9M265.6 14.6v-2.5h5.1v7.7h3.9M167.7 43.6v5.8M167.7 45.6h27.1" fill="none" stroke="#00c700" stroke-width=".3"/>
<circle cx="156.1" cy="152.4" r=".47" fill="#00c700"/>
<path d="M246.3 135.6v3.9M156.1 148.5v3.9h5.2M15.1 171.7v2.5" fill="none" stroke="#00c700" stroke-width=".3"/>
<circle cx="15.1" cy="174.2" r=".47" fill="#00c700"/>
<path d="M15.1 174.2v2.6h36.7v-2.6" fill="none" stroke="#00c700" stroke-width=".3"/>
<circle cx="51.8" cy="176.8" r=".48" fill="#00c700"/>
<path d="M51.8 176.8v2M102 176.8v2.6" fill="none" stroke="#00c700" stroke-width=".3"/>
<circle cx="102" cy="176.8" r=".48" fill="#00c700"/>
<path d="M102 174.2v2.6" fill="none" stroke="#00c700" stroke-width=".3"/>
<circle cx="64.7" cy="176.8" r=".48" fill="#00c700"/>
<path d="M51.8 176.8h12.9v2.6M90.4 176.8h-10.3v2.6" fill="none" stroke="#00c700" stroke-width=".3"/>
<circle cx="80.1" cy="176.8" r=".48" fill="#00c700"/>
<path d="M64.7 176.8h7.7" fill="none" stroke="#00c700" stroke-width=".3"/>
<circle cx="72.4" cy="176.8" r=".48" fill="#00c700"/>
<path d="M80.1 176.8h-7.7v5.2" fill="none" stroke="#00c700" stroke-width=".3"/>
<g fill="#00c700">
<circle cx="161.3" cy="152.4" r=".48"/>
<circle cx="179.3" cy="152.4" r=".48"/>
</g>
<path d="M179.3 148.5v3.9" fill="none" stroke="#00c700" stroke-width=".3"/>
<circle cx="185.7" cy="152.4" r=".48" fill="#00c700"/>
<path d="M111 41.7v3.9M54.4 68.7h-1.9v5.2M163.9 115h-11.6v39.9M227.6 100.9v3.9M185.7 148.5v3.9h-24.4M199.9 152.4h4.5" fill="none" stroke="#00c700" stroke-width=".3"/>
<circle cx="152.2" cy="152.4" r=".48" fill="#00c700"/>
<path d="M152.3 152.4h3.8M161.3 148.5v3.9" fill="none" stroke="#00c700" stroke-width=".3"/>
<g font-size="2.8">
<text x="117.5" y="6.3">R14</text>
<text x="117.5" y="12.1">100K</text>
<text x="134.2" y="17.9">Resonance Compensation</text>
<text x="236.3" y="17.3">K2</text>
<text x="284.6" y="18">K3</text>
<text x="100.7" y="19.2">R9</text>
<text x="116.2" y="18">IC1b</text>
<text x="57" y="25.7">IC1a</text>
<text x="100.7" y="24.3">R10</text>
<text x="165.9" y="29.4" transform="rotate(-90 165.9 29.4)">10K</text>
<text x="174.9" y="29.4" transform="rotate(-90 174.9 29.4)">P1</text>
<text x="192.9" y="29.4" transform="rotate(-90 192.9 29.4)">10K</text>
<text x="201.9" y="29.4" transform="rotate(-90 201.9 29.4)">P3</text>
<text x="23.2" y="30.7">C1</text>
<text x="23.8" y="39.1">1µF</text>
<text x="109.1" y="39.1" transform="rotate(-90 109.1 39.1)">R13</text>
<text x="114.9" y="39.1" transform="rotate(-90 114.9 39.1)">100K</text>
<text x="165.8" y="41" transform="rotate(-90 165.8 41)">R21</text>
<text x="171.6" y="41" transform="rotate(-90 171.6 41)">10K</text>
<text x="192.8" y="41" transform="rotate(-90 192.8 41)">R24</text>
<text x="198.6" y="41" transform="rotate(-90 198.6 41)">10K</text>
<text x="30.6" y="45.8" transform="rotate(-90 30.6 45.8)">100K</text>
<text x="36.4" y="43.9" transform="rotate(-90 36.4 43.9)">R1</text>
<text x="54.4" y="50.7">R6</text>
<text x="71.1" y="50.7">R7</text>
<text x="54.4" y="56.5">51K</text>
<text x="71.1" y="56.5">51K</text>
<text x="38.1" y="61.7">100K</text>
<text x="57" y="60.5">IC1d</text>
<text x="40.5" y="67.5">R2</text>
<text x="38.1" y="73.3">100K</text>
<text x="38.1" y="82.3">100K</text>
<text x="40.5" y="79.1">R3</text>
<text x="131.1" y="81.9" transform="rotate(-90 131.1 81.9)">220K</text>
<text x="136.9" y="80.7" transform="rotate(-90 136.9 80.7)">R16</text>
<text x="162" y="81.9" transform="rotate(-90 162 81.9)">220K</text>
<text x="167.8" y="80.7" transform="rotate(-90 167.8 80.7)">R20</text>
<text x="192.9" y="81.9" transform="rotate(-90 192.9 81.9)">220K</text>
<text x="198.7" y="80.7" transform="rotate(-90 198.7 80.7)">R25</text>
<text x="40.5" y="88.1">R4</text>
<text x="91.7" y="86.1">R8</text>
<text x="107.2" y="86.1">R12</text>
<text x="122.6" y="86.1">R15</text>
<text x="138.1" y="86.1">R17</text>
<text x="153.5" y="86.1">R19</text>
<text x="169" y="86.1">R22</text>
<text x="184.4" y="86.1">R23</text>
<text x="199.9" y="86.1">R27</text>
<text x="213.7" y="84.8">C17</text>
<text x="242.4" y="84.8">IC1c</text>
<text x="24.4" y="95.1">C2</text>
<text x="91.7" y="91.9">91K</text>
<text x="107.2" y="91.9">100K</text>
<text x="122.6" y="91.9">91K</text>
<text x="138.1" y="91.9">100K</text>
<text x="153.5" y="91.9">91K</text>
<text x="169" y="91.9">100K</text>
<text x="184.4" y="91.9">91K</text>
<text x="199.9" y="91.9">100K</text>
<text x="214.4" y="93.2">1µF</text>
<text x="38.1" y="96.5">100K</text>
<text x="225.7" y="98.3" transform="rotate(-90 225.7 98.3)">R28</text>
<text x="231.5" y="98.3" transform="rotate(-90 231.5 98.3)">100K</text>
<text x="25.1" y="103.5">1µF</text>
<text x="40.5" y="102.3">R5</text>
<text x="166.4" y="106.7">X2</text>
<text x="244.3" y="117.6" transform="rotate(-90 244.3 117.6)">R29</text>
<text x="250.1" y="117.6" transform="rotate(-90 250.1 117.6)">1,5K</text>
<text x="103.3" y="126">R11</text>
<text x="103.3" y="131.8">51K</text>
<text x="243" y="131.8" transform="rotate(-90 243 131.8)">C18</text>
<text x="132.9" y="134.3">R18</text>
<text x="138.1" y="134.3">100K</text>
<text x="198" y="135.6" transform="rotate(-90 198 135.6)">R26</text>
<text x="203.8" y="135.6" transform="rotate(-90 203.8 135.6)">1,5K</text>
<text x="216" y="133.7">TP1</text>
<text x="251.4" y="134.8" transform="rotate(-90 251.4 134.8)">100nF</text>
<text x="147.1" y="149.2">C13</text>
<text x="156.1" y="149.2">C14</text>
<text x="163.9" y="148.5">270pF</text>
<text x="174.1" y="149.2">C15</text>
<text x="180.6" y="149.2">C16</text>
<text x="198.1" y="145.3" transform="rotate(-90 198.1 145.3)">500</text>
<text x="207.7" y="144.1" transform="rotate(-90 207.7 144.1)">P2</text>
<text x="9.7" y="165.9">K1</text>
<text x="33.1" y="167.8">10µH</text>
<text x="33.1" y="162">Filter1</text>
<text x="48.6" y="169.7" transform="rotate(-90 48.6 169.7)">C3</text>
<text x="57" y="173.4" transform="rotate(-90 57 173.4)">100nF</text>
<text x="61.6" y="173.9" transform="rotate(-90 61.6 173.9)">22µF</text>
<text x="69.9" y="173.9" transform="rotate(-90 69.9 173.9)">C5</text>
<text x="98.8" y="169.7" transform="rotate(-90 98.8 169.7)">C9</text>
<text x="108.5" y="170.5" transform="rotate(-90 108.5 170.5)">C11</text>
<text x="122.3" y="169.7">IC1p</text>
<text x="132" y="169.7">IC2p</text>
<text x="48.6" y="181.9" transform="rotate(-90 48.6 181.9)">C4</text>
<text x="57" y="185.6" transform="rotate(-90 57 185.6)">100nF</text>
<text x="76.9" y="182.6" transform="rotate(-90 76.9 182.6)">C7</text>
<text x="87.2" y="182.6" transform="rotate(-90 87.2 182.6)">C8</text>
<text x="98.8" y="183.3" transform="rotate(-90 98.8 183.3)">C10</text>
<text x="108.5" y="183.3" transform="rotate(-90 108.5 183.3)">C12</text>
<text x="33.1" y="187.8">Filter2</text>
<text x="61.6" y="186.8" transform="rotate(-90 61.6 186.8)">22µF</text>
<text x="69.9" y="186.8" transform="rotate(-90 69.9 186.8)">C6</text>
<text x="193.5" y="189.1">Maßstab</text>
<text x="207" y="189.1">101,39%</text>
<text x="219.2" y="189.1">Firma</text>
<text x="245" y="189.1">Zeichner: zs</text>
<text x="270.7" y="189.1">Blatt: 1/2</text>
<text x="33.1" y="193.5">10µH</text>
<text x="193.5" y="194.2">Änderung</text>
<text x="207" y="194.2">27.09.2022</text>
<text x="221.1" y="194.2">11:50</text>
<text x="245" y="194.2">Titel: 2MoreF (Dual VCF)</text>
<text x="246.3" y="197.2">Board B 1</text>
<text x="193.5" y="199.3">Ausgabe</text>
<text x="207" y="199.3">03.10.2022</text>
<text x="221.1" y="199.3">0.3</text>
<text x="246.3" y="200.3">CC BY-NC-SA 4.0</text>
<text x="193.5" y="204.5">Datei</text>
<text x="207" y="204.5">2MoreF_BoardB.T3001</text>
<text x="245" y="204.5">Projekt: Formant+</text>
</g>
<g font-size="2.1">
<text x="169.5" y="10.3">V-</text>
<text x="256.2" y="10.9">V-</text>
<text x="262.2" y="11.6">V+</text>
<text x="203.6" y="18">Offset_2</text>
<text x="86.7" y="21.8">IN_1</text>
<text x="116.7" y="21.8">-</text>
<text x="178.5" y="20.6">Offset_1</text>
<text x="216.8" y="23.1">LBoost_1</text>
<text x="57.5" y="29.6">-</text>
<text x="84.3" y="27">LP24_1</text>
<text x="116.7" y="27">+</text>
<text x="139.9" y="24.4">ResCmp1</text>
<text x="218.6" y="25.7">LP24_1</text>
<text x="220" y="28.3">LP2_1</text>
<text x="257.2" y="28.3">F_extern</text>
<text x="11.9" y="34.7">LP3_1</text>
<text x="57.5" y="34.7">+</text>
<text x="80.6" y="32.2">LP3_OP_1</text>
<text x="213.4" y="33.4">OUT_1_SW</text>
<text x="219.6" y="30.9">SW_1</text>
<text x="255.4" y="30.9">FRECON_1</text>
<text x="259.3" y="33.4">RES_1</text>
<text x="214.6" y="41.1">CV1</text>
<text x="219.3" y="38.6">OUT_2</text>
<text x="219.3" y="36">OUT_1</text>
<text x="256.6" y="38.6">ResCV_1</text>
<text x="257.3" y="41.1">F_master</text>
<text x="257.5" y="36">Offset_1</text>
<text x="81.3" y="46.3">LBoost_1</text>
<text x="216.5" y="46.3">OUT_Sum</text>
<text x="220.7" y="43.7">IN_1</text>
<text x="254.6" y="46.3">RES_extern</text>
<text x="258.1" y="43.7">MOD_1</text>
<text x="218.9" y="48.9">LP24_2</text>
<text x="220.7" y="51.5">IN_2</text>
<text x="254.1" y="48.9">MOD_extern</text>
<text x="256.5" y="51.5">IN_extern</text>
<text x="216.8" y="59.2">LBoost_2</text>
<text x="219.6" y="54">SW_2</text>
<text x="219.9" y="56.6">LP2_2</text>
<text x="254.5" y="56.6">OUT_extern</text>
<text x="255.4" y="54">FRECON_2</text>
<text x="257.5" y="59.2">Offset_2</text>
<text x="10.9" y="64.3">LP24_1</text>
<text x="57.5" y="64.3">-</text>
<text x="165.6" y="64.3">V-</text>
<text x="258.1" y="64.3">MOD_2</text>
<text x="259.3" y="61.7">RES_2</text>
<text x="57.5" y="69.5">+</text>
<text x="89" y="66.9">OUT_1</text>
<text x="256.6" y="66.9">ResCV_2</text>
<text x="8.3" y="75.9">LP3_OP_1</text>
<text x="77.9" y="88.8">IN_1</text>
<text x="241" y="88.8">+</text>
<text x="241" y="93.9">-</text>
<text x="263.1" y="91.4">LP24_1</text>
<text x="12.2" y="99.1">SW_1</text>
<text x="241.6" y="102.3">V+</text>
<text x="248.1" y="102.3">V-</text>
<text x="203" y="118.4">LP3_1</text>
<text x="133.6" y="123.5">LP2_1</text>
<text x="73.4" y="128.7">ResCmp1</text>
<text x="120.9" y="131.3">RES_1</text>
<text x="224.2" y="126.1">FRECON_1</text>
<text x="68.8" y="155.7">V-</text>
<text x="20.4" y="156.4">-12V</text>
<text x="118.3" y="173.7">VCC-</text>
<text x="127.3" y="173.7">VCC-</text>
<text x="117.9" y="178.9">VCC+</text>
<text x="126.9" y="178.9">VCC+</text>
<text x="27.8" y="198.2">+12V</text>
<text x="51.1" y="202">CV1</text>
<text x="74.2" y="199.5">V+</text>
</g>
</svg>
